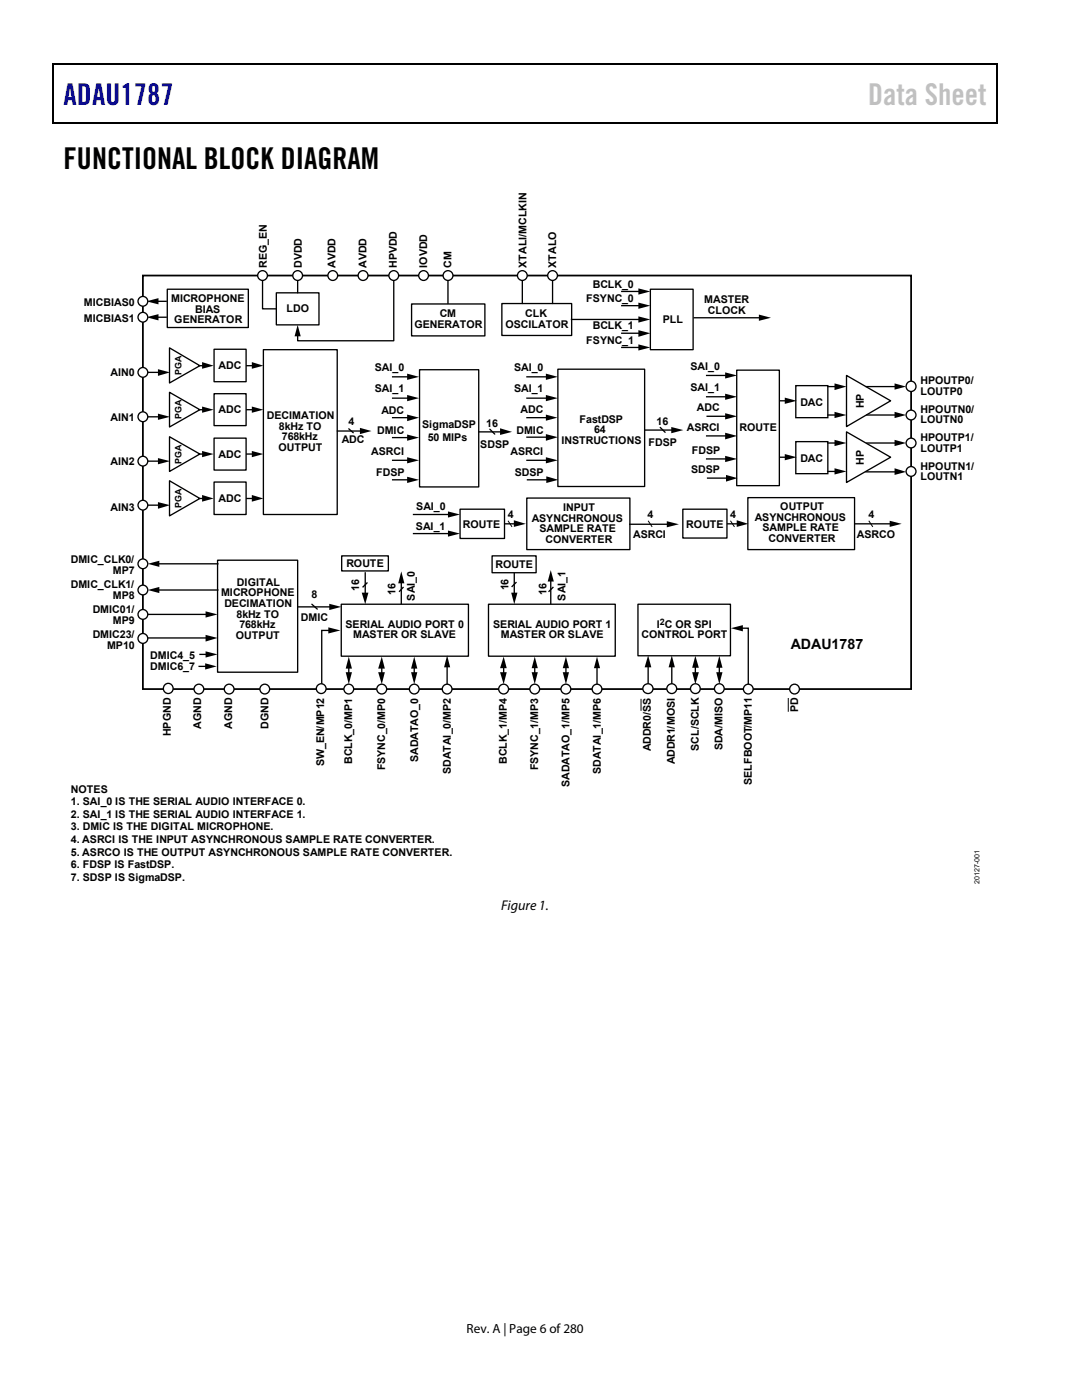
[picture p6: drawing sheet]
<svg xmlns="http://www.w3.org/2000/svg" width="216mm" height="279mm" viewBox="0 0 216 279" stroke-linecap="round" stroke-linejoin="round" font-family="sans-serif">
<path d="M10.5 12.7h.3v1h-.3zM198.8 12.7h.2v1h-.2zM198.8 12.7h.2v.3h-.2zM198.8 24.4h.2v.3h-.2zM29.2 60.1l2.4-.6v1.2zM31.5 73.7l2.4 .6-2.4 .7zM29.2 63.3l2.4-.6v1.2zM40.3 72.3l2.3 .7-2.3 .6zM50.2 72.3l2.4 .7-2.4 .6zM31.5 82.5l2.4 .7-2.4 .6zM31.5 91.4l2.4 .6-2.4 .7zM31.5 100.2l2.4 .6-2.4 .7z" fill="#000"/>
<path d="M10.5 12.8h188.3M10.7 13.7v11M198.9 13.7v11M10.5 24.5h188.3" fill="none" stroke="#000" stroke-width=".25"/>
<g fill="none" stroke="#000" stroke-width=".27">
<path d="M29.1 74.3h2.9M31.2 63.3h2.1M31.2 60.1h2.1M33.8 69.4l6.1 3.6-6.1 3.4zM39.8 73h.9M42.7 69.7h6.4v6.5h-6.4zM49.1 73h1.5M52.6 69.8h14.7v32.9h-14.7zM83.7 73.8h11.8v23.4h-11.8zM158.8 77h6.4v6.4h-6.4zM29.1 83.2h2.9M29.1 92h2.9"/>
<path d="M158.8 88.1h6.4v6.4h-6.4zM29.1 100.8h2.9M43.4 111.8h16v22.4h-16z"/>
</g>
<path d="M28.5 55h153.3v82.5h-153.3z" fill="none" stroke="#000" stroke-width=".35"/>
<circle cx="28.5" cy="74.3" r=".97" fill="#fff"/>
<g fill="none" stroke="#000" stroke-width=".27">
<path d="M33.8 78.3l6.1 3.5-6.1 3.4zM42.7 78.6h6.4v6.3h-6.4zM39.8 81.8h.9M49.1 81.8h1.5"/>
<circle cx="28.5" cy="74.3" r=".97"/>
</g>
<path d="M40.3 81.1l2.3 .7-2.3 .6zM50.2 81.1l2.4 .7-2.4 .6z" fill="#000"/>
<circle cx="28.5" cy="83.2" r=".98" fill="#fff"/>
<g fill="none" stroke="#000" stroke-width=".27">
<path d="M33.8 87.2l6.1 3.4-6.1 3.5zM39.8 90.6h.9M42.7 87.4h6.4v6.4h-6.4zM49.1 90.6h1.5"/>
<circle cx="28.5" cy="83.2" r=".98"/>
</g>
<path d="M40.3 90l2.3 .6-2.3 .6zM50.2 90l2.4 .6-2.4 .6z" fill="#000"/>
<circle cx="28.5" cy="92" r=".97" fill="#fff"/>
<g fill="none" stroke="#000" stroke-width=".27">
<path d="M33.8 95.9l6.1 3.6-6.1 3.5zM39.8 99.5h.9M42.7 96.2h6.4v6.5h-6.4zM49.1 99.5h1.5"/>
<circle cx="28.5" cy="92" r=".97"/>
</g>
<path d="M40.3 98.8l2.3 .7-2.3 .6zM50.2 98.8l2.4 .7-2.4 .6z" fill="#000"/>
<circle cx="28.5" cy="100.8" r=".97" fill="#fff"/>
<circle cx="28.5" cy="100.8" r=".97" fill="none" stroke="#000" stroke-width=".27"/>
<circle cx="28.5" cy="112.5" r=".97" fill="#fff"/>
<g fill="none" stroke="#000" stroke-width=".27">
<path d="M31.4 112.5h12.2"/>
<circle cx="28.5" cy="112.5" r=".97"/>
</g>
<path d="M29.5 112.5l2.3-.6v1.2z" fill="#000"/>
<circle cx="28.5" cy="117.8" r=".97" fill="#fff"/>
<g fill="none" stroke="#000" stroke-width=".27">
<path d="M29.1 122.6h12.4"/>
<circle cx="28.5" cy="117.8" r=".97"/>
</g>
<path d="M41 122l2.4 .6-2.4 .7z" fill="#000"/>
<circle cx="28.5" cy="122.6" r=".97" fill="#fff"/>
<g fill="none" stroke="#000" stroke-width=".27">
<path d="M29.1 127.3h12.4M39.8 130.6h1.7"/>
<circle cx="28.5" cy="122.6" r=".97"/>
</g>
<path d="M41 126.7l2.4 .6-2.4 .7zM41 130l2.4 .6-2.4 .6z" fill="#000"/>
<circle cx="28.5" cy="127.4" r=".98" fill="#fff"/>
<g fill="none" stroke="#000" stroke-width=".27">
<path d="M33.4 57.7h16.2v7.7h-16.2zM67.2 86h5M69.6 85.6l.9 .8M59.4 121.1h6.7M62.2 120.6l1.1 1"/>
<circle cx="28.5" cy="127.4" r=".98"/>
</g>
<path d="M71.8 85.4l2.3 .6-2.3 .6zM65.7 120.5l2.4 .6-2.4 .7z" fill="#000"/>
<circle cx="28.5" cy="60.1" r=".97" fill="#fff"/>
<circle cx="28.5" cy="60.1" r=".97" fill="none" stroke="#000" stroke-width=".27"/>
<circle cx="28.5" cy="63.3" r=".97" fill="#fff"/>
<g fill="none" stroke="#000" stroke-width=".27">
<path d="M68.1 120.6h25.4v10.4h-25.4zM69.6 133v1.6"/>
<circle cx="28.5" cy="63.3" r=".97"/>
</g>
<path d="M69 134.2h1.2l-.6 2.3zM69.6 131l.6 2.4h-1.2z" fill="#000"/>
<circle cx="69.6" cy="137.5" r=".97" fill="#fff"/>
<g fill="none" stroke="#000" stroke-width=".27">
<path d="M76.2 133v1.6"/>
<circle cx="69.6" cy="137.5" r=".97"/>
</g>
<path d="M75.5 134.2h1.3l-.6 2.3zM76.2 131l.6 2.4h-1.3z" fill="#000"/>
<circle cx="76.2" cy="137.5" r=".98" fill="#fff"/>
<g fill="none" stroke="#000" stroke-width=".27">
<path d="M82.7 133v1.6"/>
<circle cx="76.2" cy="137.5" r=".98"/>
</g>
<path d="M82 134.2h1.3l-.6 2.3zM82.7 131l.6 2.4h-1.3z" fill="#000"/>
<circle cx="82.7" cy="137.5" r=".97" fill="#fff"/>
<g fill="none" stroke="#000" stroke-width=".27">
<path d="M89.2 132.7v4.1"/>
<circle cx="82.7" cy="137.5" r=".97"/>
</g>
<path d="M89.2 130.8l.6 2.4h-1.2z" fill="#000"/>
<circle cx="89.2" cy="137.5" r=".97" fill="#fff"/>
<g fill="none" stroke="#000" stroke-width=".27">
<path d="M97.5 120.6h25.3v10.4h-25.3zM100.5 132.9v1.7"/>
<circle cx="89.2" cy="137.5" r=".97"/>
</g>
<path d="M99.8 134.2h1.3l-.6 2.3zM100.5 131l.6 2.3h-1.3z" fill="#000"/>
<circle cx="100.5" cy="137.5" r=".98" fill="#fff"/>
<g fill="none" stroke="#000" stroke-width=".27">
<path d="M106.7 132.9v1.7"/>
<circle cx="100.5" cy="137.5" r=".98"/>
</g>
<path d="M106.1 134.2h1.2l-.6 2.3zM106.7 131l.6 2.3h-1.2z" fill="#000"/>
<circle cx="106.7" cy="137.5" r=".97" fill="#fff"/>
<g fill="none" stroke="#000" stroke-width=".27">
<path d="M112.9 132.9v1.7"/>
<circle cx="106.7" cy="137.5" r=".97"/>
</g>
<path d="M112.3 134.2h1.2l-.6 2.3zM112.9 131l.6 2.3h-1.2z" fill="#000"/>
<circle cx="112.9" cy="137.5" r=".98" fill="#fff"/>
<g fill="none" stroke="#000" stroke-width=".27">
<path d="M119.1 133v3.8"/>
<circle cx="112.9" cy="137.5" r=".98"/>
</g>
<path d="M119.1 131l.6 2.3h-1.2z" fill="#000"/>
<circle cx="119.1" cy="137.5" r=".97" fill="#fff"/>
<g fill="none" stroke="#000" stroke-width=".27">
<path d="M68.2 110.9h9.3v3h-9.3zM72.9 114.2v4.5M73.3 116.2l-1 1M80.1 116v4.6M80.5 117.1l-.9 1M98.2 110.9h8.8v3.4h-8.8zM102.6 114.3v4.4M103.1 116.2l-1 .9M109.9 115.6v5M110.4 117.1l-.9 1M127.3 120.6h18.5v10.3h-18.5zM129.3 132.7v4.1"/>
<circle cx="119.1" cy="137.5" r=".97"/>
</g>
<path d="M72.2 118.3h1.3l-.6 2.3zM80.1 114l.6 2.4h-1.2zM102 118.3h1.3l-.7 2.3zM109.9 113.8l.6 2.3h-1.2zM129.3 130.8l.7 2.4h-1.4z" fill="#000"/>
<circle cx="129.3" cy="137.5" r=".99" fill="#fff"/>
<g fill="none" stroke="#000" stroke-width=".27">
<path d="M134 132.7v4.1"/>
<circle cx="129.3" cy="137.5" r=".99"/>
</g>
<path d="M134 130.8l.7 2.4h-1.3z" fill="#000"/>
<circle cx="134" cy="137.4" r=".98" fill="#fff"/>
<g fill="none" stroke="#000" stroke-width=".27">
<path d="M138.7 132.8v1.8"/>
<circle cx="134" cy="137.4" r=".98"/>
</g>
<path d="M138.1 134.2h1.3l-.7 2.3zM138.7 130.9l.7 2.4h-1.3z" fill="#000"/>
<circle cx="138.8" cy="137.4" r=".97" fill="#fff"/>
<g fill="none" stroke="#000" stroke-width=".27">
<path d="M143.5 132.8v1.8"/>
<circle cx="138.8" cy="137.4" r=".97"/>
</g>
<path d="M142.9 134.2h1.3l-.7 2.3zM143.5 130.9l.7 2.4h-1.3z" fill="#000"/>
<circle cx="143.5" cy="137.4" r=".97" fill="#fff"/>
<g fill="none" stroke="#000" stroke-width=".27">
<path d="M147.8 125.4h1.5v11.4"/>
<circle cx="143.5" cy="137.4" r=".97"/>
</g>
<path d="M145.8 125.4l2.4-.6v1.2z" fill="#000"/>
<circle cx="149.3" cy="137.5" r=".97" fill="#fff"/>
<circle cx="149.3" cy="137.5" r=".97" fill="none" stroke="#000" stroke-width=".27"/>
<circle cx="158.5" cy="137.5" r=".97" fill="#fff"/>
<g fill="none" stroke="#000" stroke-width=".27">
<path d="M55.1 58.4h8.5v6.4h-8.5zM59.4 55.7v2.7M78.6 55.6v12.4h-19.2v-1.3M78.2 75.2h3.5M78.2 79.5h3.5M105 75.2h4.4M105 79.5h4.4M111.3 73.7h17.3v23.4h-17.3zM78.2 83.4h3.5M78.2 87.3h3.5M78.2 91.9h3.5M78.2 95.8h3.5"/>
<path d="M95.4 86.2h4.8M97.7 85.7l1 .9M105 83.4h4.4M105 91.9h4.4M105 87.2h4.4M105.1 99.4h20.6v10.3h-20.6zM105.1 95.8h4.4M128.5 85.8h5.9M131.7 85.3l1 1M31.4 117.8h12.2M82.4 102.7h7.4M82.4 106.5h7.4"/>
<path d="M91.8 101.6h8.9v5.9h-8.9zM125.5 104.6h8"/>
<circle cx="158.5" cy="137.5" r=".97"/>
</g>
<g fill="#000">
<path d="M59.4 64.8l.6 2.3h-1.2zM81.2 74.6l2.4 .6-2.4 .6zM108.9 74.6l2.4 .6-2.4 .6zM81.2 78.8l2.4 .7-2.4 .6zM81.2 82.7l2.4 .7-2.4 .7zM81.2 86.7l2.4 .6-2.4 .7zM81.2 91.2l2.4 .7-2.4 .6zM81.2 95.1l2.4 .7-2.4 .6zM99.8 85.5l2.4 .7-2.4 .6zM108.9 78.8l2.4 .7-2.4 .6zM108.9 82.7l2.3 .7-2.3 .6zM108.9 86.6l2.4 .6-2.4 .8z"/>
<path d="M108.9 91.2l2.4 .7-2.4 .6zM109 95.1l2.4 .7-2.4 .6zM133.9 85.2l2.5 .6-2.5 .7zM29.5 117.8l2.3-.7v1.3zM89.4 102.1l2.4 .6-2.4 .6zM89.4 105.9l2.4 .6-2.4 .6zM133.1 104l2.4 .6-2.4 .6z"/>
</g>
<circle cx="52.8" cy="137.5" r=".97" fill="#fff"/>
<circle cx="52.8" cy="137.5" r=".97" fill="none" stroke="#000" stroke-width=".27"/>
<circle cx="45.7" cy="137.5" r=".97" fill="#fff"/>
<circle cx="45.7" cy="137.5" r=".97" fill="none" stroke="#000" stroke-width=".27"/>
<circle cx="39.7" cy="137.5" r=".97" fill="#fff"/>
<circle cx="39.7" cy="137.5" r=".97" fill="none" stroke="#000" stroke-width=".27"/>
<circle cx="33.6" cy="137.4" r=".99" fill="#fff"/>
<g fill="none" stroke="#000" stroke-width=".27">
<path d="M89.4 55.8v4.8M104.2 55.7v4.9M110.3 55.7v4.9M123.9 58.2h3.9M129.8 57.7h8.5v12.1h-8.5zM82.1 60.7h14.7v6.3h-14.7zM100.1 60.6h14v6.4h-14zM113.9 63.8h13.9M123.9 61h3.9M123.9 66.5h3.9M123.9 69.3h3.9M138.4 63.4h13.5"/>
<path d="M140.9 74.9h4.2M140.9 79.2h4.2M147 73.9h8.5v23h-8.5zM155.5 80h1.5M165.1 77.2h1.9M168.9 74.9l8.8 5.1-8.8 5.1zM172.7 77.2h6.2M140.9 87h4.2M140.9 91.6h4.2M141 83.1h4.1M141.1 95.4h4.1M149.2 99.3h21.3v10.4h-21.3z"/>
<path d="M155.5 91.2h1.5M165.1 82.8h1.9M165.1 88.4h1.9M165.1 94.1h1.9M168.9 86.2l8.8 5-8.8 5.1zM172.7 94.2h6.2M172.8 82.8h6.1M172.8 88.4h6.1M100.7 104.5h2.3M136.2 101.6h8.9v5.8h-8.9zM145.1 104.5h2.3M170.4 104.5h7.6"/>
<path d="M66 125.8h-1.8v11"/>
<circle cx="33.6" cy="137.4" r=".99"/>
</g>
<g fill="#000">
<path d="M127.4 57.6l2.4 .6-2.4 .6zM127.4 63.1l2.4 .7-2.4 .6zM127.4 60.4l2.4 .6-2.4 .6zM127.4 65.9l2.4 .6-2.4 .7zM127.4 68.7l2.4 .6-2.4 .7zM144.7 74.3l2.4 .6-2.4 .6zM144.7 78.6l2.4 .6-2.4 .6zM151.4 62.8l2.4 .6-2.4 .6zM166.5 76.5l2.4 .7-2.4 .7zM178.5 76.5l2.3 .7-2.3 .6zM144.7 82.5l2.4 .6-2.4 .6zM144.7 86.4l2.4 .6-2.4 .7z"/>
<path d="M144.7 91l2.4 .6-2.4 .6zM144.9 94.8l2.3 .6-2.3 .7zM156.6 79.4l2.4 .6-2.4 .6zM156.6 90.6l2.4 .6-2.4 .7zM166.5 82.2l2.4 .6-2.4 .6zM166.5 87.8l2.4 .6-2.4 .6zM166.5 93.5l2.4 .6-2.4 .6zM178.5 87.8l2.3 .6-2.3 .6zM178.5 93.5l2.3 .7-2.3 .6zM178.5 82.2l2.3 .6-2.3 .6zM102.5 103.8l2.4 .7-2.4 .7zM147 103.8l2.3 .7-2.3 .7z"/>
<path d="M177.5 103.9l2.4 .6-2.4 .7zM65.5 125.2l2.4 .6-2.4 .6z"/>
</g>
<path d="M101.4 103.9l.8 1.3M129.3 103.9l.8 1.3M145.8 103.9l.8 1.3M173.4 103.9l.8 1.3" fill="none" stroke="#000" stroke-width=".2"/>
<circle cx="64.1" cy="137.4" r=".97" fill="#fff"/>
<g fill="none" stroke="#000" stroke-width=".27">
<path d="M52.4 55.7v5.9h2.7"/>
<circle cx="64.1" cy="137.4" r=".97"/>
</g>
<circle cx="59.4" cy="55" r=".97" fill="#fff"/>
<circle cx="59.4" cy="55" r=".97" fill="none" stroke="#000" stroke-width=".27"/>
<circle cx="66.4" cy="55" r=".97" fill="#fff"/>
<circle cx="66.4" cy="55" r=".97" fill="none" stroke="#000" stroke-width=".27"/>
<circle cx="72.4" cy="55" r=".98" fill="#fff"/>
<circle cx="72.4" cy="55" r=".98" fill="none" stroke="#000" stroke-width=".27"/>
<circle cx="78.6" cy="55" r=".97" fill="#fff"/>
<circle cx="78.6" cy="55" r=".97" fill="none" stroke="#000" stroke-width=".27"/>
<circle cx="84.5" cy="55" r=".97" fill="#fff"/>
<circle cx="84.5" cy="55" r=".97" fill="none" stroke="#000" stroke-width=".27"/>
<circle cx="104.2" cy="55" r=".97" fill="#fff"/>
<circle cx="104.2" cy="55" r=".97" fill="none" stroke="#000" stroke-width=".27"/>
<circle cx="110.3" cy="55" r=".97" fill="#fff"/>
<circle cx="110.3" cy="55" r=".97" fill="none" stroke="#000" stroke-width=".27"/>
<circle cx="89.4" cy="55" r=".98" fill="#fff"/>
<circle cx="89.4" cy="55" r=".98" fill="none" stroke="#000" stroke-width=".27"/>
<circle cx="52.4" cy="55" r=".97" fill="#fff"/>
<circle cx="52.4" cy="55" r=".97" fill="none" stroke="#000" stroke-width=".27"/>
<circle cx="181.8" cy="77.1" r="1.01" fill="#fff"/>
<circle cx="181.8" cy="77.1" r="1.01" fill="none" stroke="#000" stroke-width=".27"/>
<circle cx="181.8" cy="82.8" r=".98" fill="#fff"/>
<circle cx="181.8" cy="82.8" r=".98" fill="none" stroke="#000" stroke-width=".27"/>
<circle cx="181.8" cy="88.4" r=".98" fill="#fff"/>
<circle cx="181.8" cy="88.4" r=".98" fill="none" stroke="#000" stroke-width=".27"/>
<circle cx="181.8" cy="94.1" r=".98" fill="#fff"/>
<g fill="none" stroke="#000" stroke-width=".27">
<path d="M39.6 133h1.7"/>
<circle cx="181.8" cy="94.1" r=".98"/>
</g>
<path d="M127.9 139.5v2.4M157.3 139.3v2.7" fill="none" stroke="#000" stroke-width=".2"/>
<path d="M40.9 132.4l2.3 .6-2.3 .6z" fill="#000"/>
<text font-size="6" fill="#00f" x="12.7" y="21">ADAU1787</text>
<text font-size="6" fill="#c0c0c0" x="173.2" y="21">Data Sheet</text>
<text font-size="6" x="12.7" y="33.6">FUNCTIONAL BLOCK DIAGRAM</text>
<g font-size="2.8">
<text x="157.8" y="129.5">ADAU1787</text>
<text x="100" y="181.7">Figure 1.</text>
</g>
<text font-size="2.6" x="93.1" y="266">Rev. A | Page 6 of 280</text>
<g font-size="2.1">
<text x="53.3" y="53.4" transform="rotate(-90 53.3 53.4)">REG_EN</text>
<text x="60.2" y="53.4" transform="rotate(-90 60.2 53.4)">DVDD</text>
<text x="66.9" y="53.4" transform="rotate(-90 66.9 53.4)">AVDD</text>
<text x="73.2" y="53.4" transform="rotate(-90 73.2 53.4)">AVDD</text>
<text x="79.2" y="53.4" transform="rotate(-90 79.2 53.4)">HPVDD</text>
<text x="85.3" y="53.4" transform="rotate(-90 85.3 53.4)">IOVDD</text>
<text x="90.1" y="53.4" transform="rotate(-90 90.1 53.4)">CM</text>
<text x="105.1" y="53.4" transform="rotate(-90 105.1 53.4)">XTALI/MCLKIN</text>
<text x="111" y="53.4" transform="rotate(-90 111 53.4)">XTALO</text>
<text x="118.3" y="57.4">BCLK_0</text>
<text x="16.7" y="61">MICBIAS0</text>
<text x="16.7" y="64.2">MICBIAS1</text>
<text x="34.1" y="60.2">MICROPHONE</text>
<text x="34.8" y="64.5">GENERATOR</text>
<text x="38.9" y="62.4">BIAS</text>
<text x="57.2" y="62.3">LDO</text>
<text x="82.7" y="65.4">GENERATOR</text>
<text x="87.7" y="63.3">CM</text>
<text x="100.8" y="65.4">OSCILATOR</text>
<text x="104.8" y="63.3">CLK</text>
<text x="117" y="60.2">FSYNC_0</text>
<text x="118.3" y="65.7">BCLK_1</text>
<text x="132.2" y="64.5">PLL</text>
<text x="140.5" y="60.5">MASTER</text>
<text x="141.2" y="62.6">CLOCK</text>
<text x="117" y="68.6">FSYNC_1</text>
<text x="22.1" y="75">AIN0</text>
<text x="43.6" y="73.6">ADC</text>
<text x="74.8" y="74.1">SAI_0</text>
<text x="102.6" y="74.1">SAI_0</text>
<text x="137.8" y="73.8">SAI_0</text>
<text x="183.7" y="76.6">HPOUTP0/</text>
<text x="22.1" y="84">AIN1</text>
<text x="43.6" y="82.5">ADC</text>
<text x="53.3" y="83.6">DECIMATION</text>
<text x="74.8" y="78.3">SAI_1</text>
<text x="76.1" y="82.7">ADC</text>
<text x="102.6" y="78.3">SAI_1</text>
<text x="103.9" y="82.5">ADC</text>
<text x="137.8" y="78.1">SAI_1</text>
<text x="139.1" y="82">ADC</text>
<text x="159.7" y="81">DAC</text>
<text x="172.3" y="81.5" transform="rotate(-90 172.3 81.5)">HP</text>
<text x="183.7" y="78.8">LOUTP0</text>
<text x="183.7" y="82.3">HPOUTN0/</text>
<text x="55.7" y="85.7">8kHz TO</text>
<text x="56.2" y="87.9">768kHz</text>
<text x="68.2" y="88.5">ADC</text>
<text x="69.5" y="84.8">4</text>
<text x="75.3" y="86.7">DMIC</text>
<text x="84.2" y="85.5">SigmaDSP</text>
<text x="85.3" y="88">50 MIPs</text>
<text x="95.8" y="89.4">SDSP</text>
<text x="97" y="85.2">16</text>
<text x="103" y="86.7">DMIC</text>
<text x="112" y="88.6">INSTRUCTIONS</text>
<text x="115.7" y="84.4">FastDSP</text>
<text x="118.5" y="86.5">64</text>
<text x="129.4" y="89.1">FDSP</text>
<text x="131" y="84.9">16</text>
<text x="137.1" y="85.9">ASRCI</text>
<text x="147.5" y="86.1">ROUTE</text>
<text x="183.7" y="84.5">LOUTN0</text>
<text x="183.7" y="88.1">HPOUTP1/</text>
<text x="22.1" y="92.8">AIN2</text>
<text x="43.6" y="91.3">ADC</text>
<text x="55.5" y="90">OUTPUT</text>
<text x="74.1" y="90.9">ASRCI</text>
<text x="75.1" y="95.1">FDSP</text>
<text x="101.9" y="90.9">ASRCI</text>
<text x="102.7" y="95.1">SDSP</text>
<text x="137.9" y="94.4">SDSP</text>
<text x="138" y="90.5">FDSP</text>
<text x="159.7" y="92.2">DAC</text>
<text x="172.3" y="92.8" transform="rotate(-90 172.3 92.8)">HP</text>
<text x="183.7" y="90.2">LOUTP1</text>
<text x="183.7" y="93.7">HPOUTN1/</text>
<text x="183.7" y="95.9">LOUTN1</text>
<text x="22.1" y="101.9">AIN3</text>
<text x="43.6" y="100.2">ADC</text>
<text x="83" y="101.7">SAI_0</text>
<text x="112.4" y="102">INPUT</text>
<text x="155.7" y="101.8">OUTPUT</text>
<text x="83" y="105.7">SAI_1</text>
<text x="92.4" y="105.3">ROUTE</text>
<text x="101.3" y="103.4">4</text>
<text x="106.1" y="104.1">ASYNCHRONOUS</text>
<text x="107.6" y="106.2">SAMPLE RATE</text>
<text x="126.3" y="107.3">ASRCI</text>
<text x="129.2" y="103.4">4</text>
<text x="136.9" y="105.3">ROUTE</text>
<text x="145.7" y="103.4">4</text>
<text x="150.6" y="103.9">ASYNCHRONOUS</text>
<text x="152.1" y="106.1">SAMPLE RATE</text>
<text x="171" y="107.3">ASRCO</text>
<text x="173.3" y="103.4">4</text>
<text x="14.1" y="112.3">DMIC_CLK0/</text>
<text x="69.1" y="113.2">ROUTE</text>
<text x="98.9" y="113.4">ROUTE</text>
<text x="108.9" y="108.4">CONVERTER</text>
<text x="153.4" y="108.2">CONVERTER</text>
<text x="14.1" y="117.3">DMIC_CLK1/</text>
<text x="22.5" y="114.5">MP7</text>
<text x="22.5" y="119.5">MP8</text>
<text x="44.1" y="119">MICROPHONE</text>
<text x="47.3" y="116.9">DIGITAL</text>
<text x="62.2" y="119.4">8</text>
<text x="71.6" y="117.9" transform="rotate(-90 71.6 117.9)">16</text>
<text x="78.9" y="118.8" transform="rotate(-90 78.9 118.8)">16</text>
<text x="82.8" y="119.8" transform="rotate(-90 82.8 119.8)">SAI_0</text>
<text x="101.5" y="117.8" transform="rotate(-90 101.5 117.8)">16</text>
<text x="109" y="118.8" transform="rotate(-90 109 118.8)">16</text>
<text x="112.8" y="119.8" transform="rotate(-90 112.8 119.8)">SAI_1</text>
<text x="18.5" y="122.3">DMIC01/</text>
<text x="22.5" y="124.5">MP9</text>
<text x="44.8" y="121.1">DECIMATION</text>
<text x="47.2" y="123.3">8kHz TO</text>
<text x="47.8" y="125.4">768kHz</text>
<text x="60" y="124">DMIC</text>
<text x="68.9" y="125.2">SERIAL AUDIO PORT 0</text>
<text x="98.4" y="125.2">SERIAL AUDIO PORT 1</text>
<text x="131" y="125.2">I C OR SPI</text>
<text x="18.5" y="127.4">DMIC23/</text>
<text x="21.4" y="129.5">MP10</text>
<text x="30" y="131.6">DMIC4_5</text>
<text x="47.1" y="127.5">OUTPUT</text>
<text x="70.5" y="127.4">MASTER OR SLAVE</text>
<text x="99.9" y="127.4">MASTER OR SLAVE</text>
<text x="128" y="127.4">CONTROL PORT</text>
<text x="30" y="133.6">DMIC6_7</text>
<text x="159.3" y="142.2" transform="rotate(-90 159.3 142.2)">PD</text>
<text x="34.1" y="146.9" transform="rotate(-90 34.1 146.9)">HPGND</text>
<text x="40.1" y="145.5" transform="rotate(-90 40.1 145.5)">AGND</text>
<text x="46.3" y="145.5" transform="rotate(-90 46.3 145.5)">AGND</text>
<text x="53.6" y="145.5" transform="rotate(-90 53.6 145.5)">DGND</text>
<text x="129.9" y="150" transform="rotate(-90 129.9 150)">ADDR0/SS</text>
<text x="139.4" y="149.8" transform="rotate(-90 139.4 149.8)">SCL/SCLK</text>
<text x="144.2" y="149.7" transform="rotate(-90 144.2 149.7)">SDA/MISO</text>
<text x="64.7" y="152.9" transform="rotate(-90 64.7 152.9)">SW_EN/MP12</text>
<text x="70.3" y="152.4" transform="rotate(-90 70.3 152.4)">BCLK_0/MP1</text>
<text x="76.9" y="153.8" transform="rotate(-90 76.9 153.8)">FSYNC_0/MP0</text>
<text x="83.4" y="152.1" transform="rotate(-90 83.4 152.1)">SADATAO_0</text>
<text x="90" y="154.5" transform="rotate(-90 90 154.5)">SDATAI_0/MP2</text>
<text x="101.1" y="152.4" transform="rotate(-90 101.1 152.4)">BCLK_1/MP4</text>
<text x="107.4" y="153.8" transform="rotate(-90 107.4 153.8)">FSYNC_1/MP3</text>
<text x="119.9" y="154.5" transform="rotate(-90 119.9 154.5)">SDATAI_1/MP6</text>
<text x="134.7" y="152.6" transform="rotate(-90 134.7 152.6)">ADDR1/MOSI</text>
<text x="14.1" y="158.2">NOTES</text>
<text x="14.1" y="160.7">1. SAI_0 IS THE SERIAL AUDIO INTERFACE 0.</text>
<text x="113.6" y="157.1" transform="rotate(-90 113.6 157.1)">SADATAO_1/MP5</text>
<text x="150" y="156.6" transform="rotate(-90 150 156.6)">SELFBOOT/MP11</text>
<text x="14.1" y="163.2">2. SAI_1 IS THE SERIAL AUDIO INTERFACE 1.</text>
<text x="14.1" y="165.7">3. DMIC IS THE DIGITAL MICROPHONE.</text>
<text x="14.1" y="168.2">4. ASRCI IS THE INPUT ASYNCHRONOUS SAMPLE RATE CONVERTER.</text>
<text x="14.1" y="170.8">5. ASRCO IS THE OUTPUT ASYNCHRONOUS SAMPLE RATE CONVERTER.</text>
<text x="14.1" y="173.3">6. FDSP IS FastDSP.</text>
<text x="14.1" y="175.7">7. SDSP IS SigmaDSP.</text>
</g>
<g font-size="1.8">
<text x="36.2" y="74.8" transform="rotate(-90 36.2 74.8)">PGA</text>
<text x="36.2" y="83.7" transform="rotate(-90 36.2 83.7)">PGA</text>
<text x="36.2" y="92.5" transform="rotate(-90 36.2 92.5)">PGA</text>
<text x="36.2" y="101.4" transform="rotate(-90 36.2 101.4)">PGA</text>
<text x="131.6" y="124.7">2</text>
</g>
<text font-size="1.4" x="195.5" y="176.4" transform="rotate(-90 195.5 176.4)">20127-001</text>
</svg>
